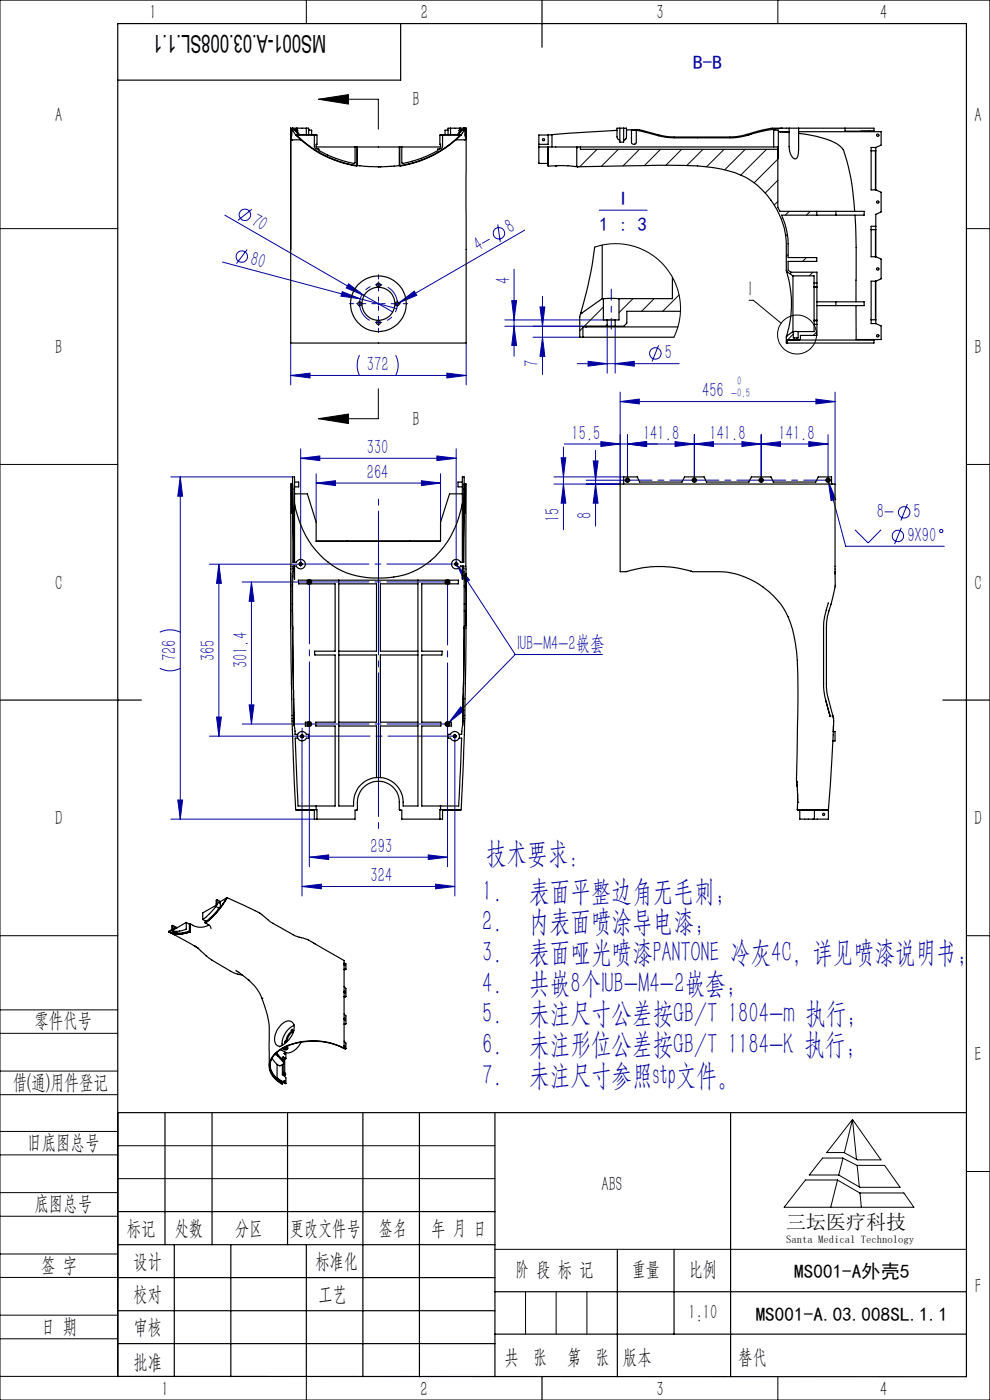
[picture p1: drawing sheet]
<svg xmlns="http://www.w3.org/2000/svg" width="210mm" height="297mm" viewBox="0 0 210 297" stroke-linecap="round" stroke-linejoin="round" font-family="sans-serif">
<g fill="none" stroke="#0000a0" stroke-width=".21">
<path d="M47.2 55.6l29.2 7.8M47.7 45.6l35.6 20.6M52.4 52.9l-2.2 3M53.4 44.4l-2.9 2.3M105.6 47.6l.5 3.7M109 57.1v18.5M111.3 48.8l-26.7 15.4M127.1 44.6h10.2M61.7 79.7l4.1-.5v1zM61.7 72.8v8.9M61.7 79.7h37.2M72.6 61.9l3.8 1.5-4.1-.6z"/>
<path d="M73.9 60.2l3.3 2.5-3.8-1.6zM76 64.4h.5M76.3 75.3a4.9 4.9 0 0 0 0 4.4M76.3 64.2v.5M76.4 63.4l7.7 2.1M80 64.4h.5M80 60.4h.5M80 68.4h.5M80.3 60.2v.5M80.3 64.2v.5M80.3 68.2v.5M83.9 75.3a4.6 4.6 0 0 1 0 4.4"/>
<path d="M84 64.4h.5M84.3 64.2v.5M84.6 64.2l3.3-2.4 .5 .8zM84.6 64.2l-.7 .4M94.8 79.2l4.1 .5-4.1 .5zM98.9 72.8v8.9M107.1 69.2h23.4v10M107.1 67.9h23.4M108.5 63.8h1.1l-.6 4.1zM109 69.2l.6 4.1h-1.1zM113.1 71.5h9.9M114.5 65.1h1.1l-.5 4.1z"/>
<path d="M115.1 71.5l.5 4.1h-1.1zM115.1 62.9v16.5M122.4 77.1h21.7M124.7 76.7l4.1 .4-4.1 .6zM128.8 69.2v10M130.5 77.1l4-.4v1zM139.7 73.2l-1.4 3.5M63.8 97.2l4-.5v1zM63.8 95.2v24M63.8 97.2h33M92.7 96.7l4.1 .5-4.1 .5zM96.8 95.2v24.7"/>
<path d="M119 97.1h1l-.5 4.1zM119.5 94.8v17.6M125.8 97.8h1.1l-.6 4.1zM126.3 95.5v16.1M127.5 93.7l4.1 .5-4.1 .5zM131.6 85.2l4-.5v1zM131.6 83.2v19.5h-14.1M131.6 85.2h45.5M133.1 94.2l4.1-.5v1zM133.1 92.2v9.9M143.2 93.7l4.1 .5-4.1 .5zM147.3 94.2l4-.5v1z"/>
<path d="M147.3 92.2v9.7M157.4 93.7l4.1 .5-4.1 .5zM161.5 94.2l4.1-.5v1zM161.5 92.2v9.7M171.6 93.7l4 .5-4 .5zM173.1 84.7l4 .5-4 .5zM175.6 94.2h-55.9M175.6 92.2v9.7M177.1 83.2v19.5M36.2 101.2h25.9M38.2 101.2l.5 4.1h-1zM38.2 101.2v72.6"/>
<path d="M44.4 119.7h19.6M46.4 119.7l.6 4.1h-1.1zM46.4 119.7v36.5M63.8 119.4v.5M67.1 102.5l4.1-.5v1zM67.1 100.5v10.3M67.1 102.5h26.4M89.4 102l4.1 .5-4.1 .5zM93.5 100.5v10.3M96.5 119.7h.5M96.9 119.9l2.7 3.1-.9 .6zM96.9 119.9l12.4 18.9"/>
<path d="M117.5 101.2h14.8M119.5 102.7l.5 4h-1zM124.4 101.9h8.9M126.3 102.7l.6 4h-1.1zM175.6 101.6l.1 .5M175.7 102.1l1.6 3.8-1 .3zM175.7 102.1l3.7 13.8h20.9M181.4 112.4l2.7 2.8 2.8-2.8M191.2 112l-1.4 3.4M192.5 107l-1.4 3.4M33.9 134.1a5 5 0 0 1 4.3 0M51.4 123.5h13.8"/>
<path d="M53.3 123.5l.6 4.1h-1.1zM53.3 123.5v30.1M65.4 123.5h.5M65.6 123.2v.5M94.7 123.5h.5M94.9 123.2v.5M109.3 138.8h18.4M109.3 138.8l-14.1 14.4M33.9 141.8a4.7 4.7 0 0 0 4.3 0M44.4 156.2h19.2M45.9 152.1h1.1l-.6 4.1zM51.4 153.6h13.8"/>
<path d="M52.8 149.5h1.1l-.6 4.1zM63.8 156.2h.5M64.1 155.9v34.2M65.4 153.6h.5M65.6 153.3v.6M65.6 154v29.9M94.7 153.6h.5M94.9 153.3v.6M94.9 154v29.9M96.2 156.2h.5M96.5 155.9v34.2M97.7 150l.8 .7-3.3 2.5z"/>
<path d="M36.2 173.8h30.5M37.7 169.7h1l-.5 4.1zM64.1 188.1l4.1-.5v1zM64.1 188.1h32.4M65.6 181.9l4.1-.5v.9zM65.6 181.9h29.3M90.8 181.4l4.1 .5-4.1 .4zM92.4 187.6l4.1 .5-4.1 .5z"/>
<circle cx="51.3" cy="54.4" r="1.2"/>
<circle cx="51.9" cy="45.6" r="1.2"/>
<circle cx="105.8" cy="49.5" r="1.21"/>
<circle cx="139" cy="75" r="1.21"/>
<circle cx="190.5" cy="113.7" r="1.21"/>
<circle cx="191.8" cy="108.7" r="1.22"/>
<circle cx="199.7" cy="112.7" r=".36"/>
</g>
<g fill="none" stroke="#000" stroke-width=".21">
<path d="M0 0h210v297h-210zM65 0v5M165 0v5M67.6 21.1l6.3-1v2zM67.6 21.1h12.7v6.3M0 48.5h25M205 48.5h5M158.9 63.7h.9l5.9 4.9M0 98.5h25M67.6 88.8l6.3-1v2zM80.3 82.5v6.3h-12.7M205 98.5h5"/>
<path d="M0 198.5h25M205 198.5h5M0 214.2h25M0 219.2h25M0 232.2h25M0 227.2h25M25 236v56h-25M180.8 237.5l6.1 8.6h-5l-2.9-1.6h-3.6zM180.8 237.5l-1.7 7M180.8 237.5l.9 8.5M0 245h25M0 240h25"/>
<path d="M0 258h25M0 253h25M25 243.1h80M25 250h80M170.9 250.3h6.7l4.8 2.8h9.3l2.2 3h-27.6zM174.5 245.7h4.3l3 1.5h5.8l3.3 4.7h-8.5l-4.5-2.6h-6.2zM177.7 250.3l-1.5 5.8M178.8 245.7l-.9 3.6M181.8 247.2l.5 4.6M182.4 253.1l.3 3M205 248.5h5M0 271h25"/>
<path d="M0 266h25M0 279h25M105 265h100M111.5 274v9M118 274v9M124.5 274v9M0 284h25M65 292.1v4.9M153.7 292h.1M165 292v5"/>
<circle cx="169.1" cy="71" r="4.1"/>
</g>
<path d="M84.1 63.3a4 4 0 0 0-6.7-1.7 4 4 0 0 0 1.8 6.7 4 4 0 0 0 5-4.8l-.1-.2" fill="none" stroke="#0000a0" stroke-width=".21" stroke-dasharray="6.3 1.3 1.3 1.3 1.3 1.3" stroke-dashoffset="3.3" stroke-linecap="butt"/>
<g fill="none" stroke="#0000a0" stroke-width=".21" stroke-dasharray="30.5 1.3 1.3 1.3">
<path d="M80.3 59.9v-.1M75.8 64.4h-.2M76.3 63.9v-.1M76.3 64.9v.2M76.8 64.4h.1M79.8 60.4h-.2M79.8 68.4h-.2M80.3 60.9v.2M80.3 67.9v-.1M80.3 68.9v.2M80.8 60.4h.1M80.8 68.4h.1"/>
<path d="M83.8 64.4h-.2M84.3 63.9v-.1M84.3 64.9v.2M84.8 64.4h.1M63.3 119.7h.1M63.8 119.2v-.1M96.3 119.7h.1M96.8 119.2v-.1M97.3 119.7h.1M132.9 101.9h-.3M133.1 101.6v-.2M133.1 102.1v.3"/>
<path d="M147.3 101.9v-.3M147.3 101.9h-.3M147.3 101.9v.2M147.3 101.9h.2M147.3 101.6v-.2M147.3 102.1v.3M161.5 101.9v-.3M161.5 101.9h-.3M161.5 101.9v.2M161.5 101.9h.2M161.5 101.6v-.2M161.5 102.1v.3"/>
<path d="M175.7 101.9v-.3M175.7 101.9h-.3M175.7 101.9v.2M175.7 101.9h.2M175.7 101.6v-.2M175.7 102.1v.3M175.9 101.9h.3M63.8 120.2h.1M65.4 123.5h-.2M65.6 123.2v-.2M65.6 123.7v.2M94.7 123.5h-.2"/>
<path d="M94.9 123.2v-.2M94.9 123.7v.2M95.2 123.5h.1M96.8 120.2h.1M63.8 156.2h-.1M64.1 155.9v-1.4M64.1 156.4v.2M65.4 153.6h-.2M65.6 153.8v.2M94.7 153.6h-.2M94.9 153.8v.2M95.2 153.6h.1"/>
<path d="M96.2 156.2h-.1M96.5 155.9v-.1M96.5 156.4v.2M96.7 156.2h.2"/>
</g>
<path d="M65.9 123.5h28.5M65.9 153.6h28.6" fill="none" stroke="#0000a0" stroke-width=".21" stroke-dasharray="30.5 1.3 1.3 1.3" stroke-dashoffset="18.1"/>
<path d="M65.6 153.3v-29.6" fill="none" stroke="#0000a0" stroke-width=".21" stroke-dasharray="30.5 1.3 1.3 1.3" stroke-dashoffset="17.5"/>
<path d="M64.3 156.2h32.2" fill="none" stroke="#0000a0" stroke-width=".21" stroke-dasharray="30.5 1.3 1.3 1.3" stroke-dashoffset="16.3"/>
<path d="M94.9 153.3v-29.2" fill="none" stroke="#0000a0" stroke-width=".21" stroke-dasharray="30.5 1.3 1.3 1.3" stroke-dashoffset="17.8"/>
<path d="M64.3 119.7h31.7" fill="none" stroke="#0000a0" stroke-width=".21" stroke-dasharray="30.5 1.3 1.3 1.3" stroke-dashoffset="16.5"/>
<path d="M79.8 64.4h-5.7M80.3 63.9v-5.6M80.3 64.9v5.7M80.8 64.4h5.6" fill="none" stroke="#0000a0" stroke-width=".21" stroke-dasharray="30.5 1.3 1.3 1.3" stroke-dashoffset="29.6"/>
<path d="M129.7 69.8v-8.5" fill="none" stroke="#0000a0" stroke-width=".21" stroke-dasharray="30.5 1.3 1.3 1.3" stroke-dashoffset="28.1"/>
<path d="M133.6 101.9h13.2M147.8 101.9h13.2M162 101.9h13.2" fill="none" stroke="#0000a0" stroke-width=".21" stroke-dasharray="30.5 1.3 1.3 1.3" stroke-dashoffset="25.8"/>
<path d="M80.3 105.5v70.6" fill="none" stroke="#0000a0" stroke-width=".21" stroke-dasharray="30.5 1.3 1.3 1.3" stroke-dashoffset="-2.9"/>
<g fill="none" stroke="#000" stroke-width=".25">
<path d="M85 5v12h-60M115 0v10M0 148.5h30M200 148.5h10M25 236h180M35 236v28.1M45 236v28.1M61 236v28.1M77 236v56.1M89 236v56.1M105 236v56.1M155 236v56.1"/>
<path d="M25 257h80M25 264.1h80M25 271h80M25 278.1h80M37 264.1v28M49 264.1v28M65 264.1v28M105 274h100M131 265v27.1M143 265v18M25 292l180 .1v-287.1h-180v287.1M25 285h80"/>
<path d="M105 283h100M115 292v5"/>
</g>
<path d="M67.6 21.1l6.3-1v2zM67.6 88.8l6.3-1v2z" fill="#000"/>
<g fill="#0000a0">
<path d="M72.6 61.9l3.8 1.5-4.1-.6z"/>
<path d="M73.9 60.2l3.3 2.5-3.8-1.6z"/>
<path d="M84.6 64.2l3.3-2.4 .5 .8z"/>
<path d="M96.9 119.9l2.7 3.1-.9 .6zM97.7 150l.8 .7-3.3 2.5z"/>
<path d="M133.1 94.2l4.1-.5v1zM127.5 93.7l4.1 .5-4.1 .5z"/>
<path d="M67.1 102.5l4.1-.5v1zM89.4 102l4.1 .5-4.1 .5zM65.6 181.9l4.1-.5v.9zM90.8 181.4l4.1 .5-4.1 .4zM63.8 97.2l4-.5v1zM92.7 96.7l4.1 .5-4.1 .5zM64.1 188.1l4.1-.5v1zM92.4 187.6l4.1 .5-4.1 .5zM133.1 94.2l4.1-.5v1zM143.2 93.7l4.1 .5-4.1 .5zM147.3 94.2l4-.5v1zM157.4 93.7l4.1 .5-4.1 .5zM161.5 94.2l4.1-.5v1zM171.6 93.7l4 .5-4 .5zM175.7 102.1l.6 4.1 1-.3zM124.7 76.7l4.1 .4-4.1 .6zM130.5 77.1l4-.4v1z"/>
<path d="M119 97.1h1l-.5 4.1zM119.5 102.7l.5 4h-1zM125.8 97.8h1.1l-.6 4.1zM126.3 102.7l.6 4h-1.1z"/>
<path d="M37.7 169.7h1l-.5 4.1zM38.2 101.2l.5 4.1h-1zM109 69.2l.6 4.1h-1.1zM108.5 63.8h1.1l-.6 4.1z"/>
<path d="M53.3 123.5l.6 4.1h-1.1zM52.8 149.5h1.1l-.6 4.1zM46.4 119.7l.6 4.1h-1.1zM45.9 152.1h1.1l-.6 4.1zM114.5 65.1h1.1l-.5 4.1zM115.1 71.5l.5 4.1h-1.1z"/>
<path d="M61.7 79.7l4.1-.5v1zM94.8 79.2l4.1 .5-4.1 .5z"/>
<path d="M131.6 85.2l4-.5v1zM173.1 84.7l4 .5-4 .5z"/>
</g>
<g fill="none" stroke="#000" stroke-width=".25">
<path d="M61.7 27.8v.6M61.7 28.9v.6l.2 .2-.2-.2zM61.7 27.2v25.7M61.7 27.2v45.6h37.2v-45.6v.5M61.7 27.2v.9M61.7 27.2h1.2M61.9 27.5l.8 1.1M61.9 27.5l.7 .1M61.9 27.5l-.1 1.6h-.1v-.6M61.9 27.5h.1M62 29.6v.1M62.1 27.2v.3v-.3"/>
<path d="M62.1 27.2h.1M62.1 27.2l.1 .3M62.6 27.6l.5 .1M62.6 27.6l.5 .6M62.6 27.7l.6 .9h3.9M62.7 28.6a22.6 22.6 0 0 0 13 6.6l.1-4M62.7 28.6h4.5l-.1 2.6h8.7M62.8 28.6a23.5 23.5 0 0 0 12.9 6.5v-3.9M62.9 27.2h.1M62.9 27.2v.4M63.1 27.2v.5M63.1 27.2h1.9"/>
<path d="M63.1 28.2l.5 .4M63.1 27.7v.5M63.7 29.6l-1.8 .1M65 27.2h.5v1.4M65 27.2v1.4M65.5 27.6h.6v1M66.7 28.6v2.4a.69 .69 0 0 0 .9 .6v.2a19.3 19.3 0 0 0 7.7 2.8v-3.4M75.8 35.1l3.9 .3 5-.3M75.8 31.2h8.9M93.9 28.6v2.4a.7 .7 0 0 1-1 .6v.2a18.6 18.6 0 0 1-7.6 2.8l-.1-3.4M95 27.6h-.6v1M95.6 27.2h1.9l-.1 .5"/>
<path d="M95.6 27.2h-.6v1.4M95.6 27.2v1.4M96.8 29.6v.1M97.4 28.2l-.4 .4M97.4 27.7h.5M97.4 27.7v.5M97.5 27.2h.2M97.7 28.6a23.2 23.2 0 0 1-12.9 6.5v-3.9M97.7 27.2v.4M97.7 27.2h1.1M97.8 28.6a22.6 22.6 0 0 1-13 6.6l-.1-4M97.8 28.6h-4.5l.1 2.6h-8.7"/>
<path d="M97.9 27.7l-.6 .9h-3.8M97.9 27.7l-.5 .5M98.4 27.2l-.1 .2M98.5 27.2v.3zM98.5 27.2h.1M98.5 27.6l-.7 1M98.5 27.6l-.1 .1M98.5 29.6v.1M98.6 27.5h.1M98.6 27.5l-.1 .1M98.6 27.5l-.7 .1M98.6 27.5l.1 1.6h.1l.1-.6"/>
<path d="M98.8 27.2l.1 .9M98.8 27.2h.1M98.9 28.9l-.1 .7-2 .1M98.9 28.9l-.1 .3M98.9 27.8v1.1M114.3 31.2h8M114.3 31.2v3.5h1.9M116.2 31.2l.1 3.9M116.3 31.2v4h1.6M116.3 28.6h-2v2.6M116.3 28.6v2h-2M117.1 28.6v2.6"/>
<path d="M117.1 28.6h-.8M117.9 35.2h2.6l2.1 .2M117.9 35.2h.1M122.3 31.2h42.7v12.8l.5 .8h17.8v.8h-17.5a18.2 18.2 0 0 1 1.4 9h6v.9h-6v1.8l.6 .4h5.5v2.3M122.3 31.2v4.1l.3 .1M122.6 35.4l19.7-.3a42.9 42.9 0 0 1 13.6 1.6 17.2 17.2 0 0 1 10.9 17.6v3.2l.1 .1M123.1 31.2v.5h41.9M130.9 27.7l-13.8 .9M131.5 27.2h-.6v2l.6 .6M131.5 27.2h.8M131.5 27.2v3h.8v-3M132.3 27.2h.6v1.8a.79 .79 0 0 1-.6 .8"/>
<path d="M133.9 27.6h1.1v2.6a.55 .55 0 0 1-.5 .4 .55 .55 0 0 1-.6-.3zM134.2 27.5l-1.3 .1M134.2 27.5l.7 .1M135 27.7l1.9 .3a19.9 19.9 0 0 0 6.1 1.2h12.6l2.4-.3 1.3-.4M159.3 28.4v.1M164.1 31.2v-3.6h1l-.1 6.1M165.9 27.2h-.2a33.3 33.3 0 0 0-6.4 1.3M165.9 27.2a19.5 19.5 0 0 0-7.4 1.3 28.6 28.6 0 0 1-8.8 .6l-7.5-.1a24.4 24.4 0 0 1-5.9-1.3l-1.2-.2h-.9M165.9 27.2h1.5M167.4 27.2v3.9a2.5 2.5 0 0 0 1.3 2.6 1.35 1.35 0 0 0 .7-1.6v-4.9M167.4 27.2h2M167.4 27.9h-2.2l2.2 .2"/>
<path d="M169.4 28.3a22.2 22.2 0 0 1 8.3 2.3 4.8 4.8 0 0 1 1.9 3.4 47.5 47.5 0 0 1 1.7 10.8M169.4 27.2h9.8M169.4 27.9h17.5v2.9l-1.1 .5M179.2 27.2v.6h5.2M179.2 27.2h6.2v.7M182.6 27.8h2.8M184.8 32h1M185.7 32v8.3M185.8 31.3v9M185.8 31.3h-1v9h1M126.2 52.4l-.6 3.9-.9 4.4-1.5 5.8M127.7 52v11.4"/>
<path d="M142.6 58.8v4.6h-11.3M166.8 57.6l.2 .6a22.6 22.6 0 0 1-.2 13.1M166.9 57.6v.1M166.9 57.6l1.3 .9M168.2 58.5v11.8M168.2 58.5h4.5v1.5M173.2 44.8v.8M177.3 44.8v.8M181.4 45.6l.2 6.9v11.5M184.8 48.7h1M185.7 48.7v5.8M185.7 59.7v8.1"/>
<path d="M185.8 40.3l1.1 .5v4.2l-1.1 .5v9M185.8 59.7v8.9M185.8 59.7h-1v8.9h1M185.8 48h-1v6.5h1M185.8 54.5l1.1 .5v4.2l-1.1 .5M123.2 66.4l-.1 .3M123.4 66.4l-.3 .4-.1 .4v4.3h.6M123.4 66.3v.1M123.6 71.5h19.3M124.3 69.4h19.5M124.3 69.4h-.7v2.1M127.7 63.4h.3"/>
<path d="M127.7 63.4l-4.3 3M128 63.4h3.3M128 63.4v4.5h.8M128.8 69.2h1.7M128.8 67.9h1.7M128.8 67.9v1.3M128.8 69.2h-4.5v.2M130.5 67.9v1.3M131.3 63.4v4.5h-.8M144.4 66h-11.4v2.5l-.7 .7h-1.8M166.9 71.3l-.1 .1M166.9 71.3l-.1 .1v1.4h.2"/>
<path d="M166.9 71.2v.1M167.2 72.1h18.2M167.2 72.1h.1M168.2 70.3h.1M168.2 70.3l-1.3 1M168.3 70.3h1M168.3 70.3v1.4h.2M168.5 72.1h.6M168.5 71.7h.6M168.5 72.1h-1.5v.7M168.5 71.7v.4M169.1 71.7v.4"/>
<path d="M169.3 70.3v1.4h-.2M172.7 61v6.9M172.7 68v.8M172.7 60v.9M172.7 68.8v1.5h-3.4M172.7 60h.6M172.7 60.9v.1M172.7 67.9v.1M172.7 68.8h.6M172.7 60.9h.6M172.7 61h.6M172.7 68h.6"/>
<path d="M172.7 67.9h.6M173.3 61v6.9M173.3 68v.8M173.3 60v.9M173.3 60.9v.1M173.3 67.9v.1M173.3 68.8v2.4h-3.5v.7l-.2 .2h-.5M173.3 64h10v.8h-10M177.3 64v.8M181.6 64.8v7.2h5.3v-2.9l-1.1-.5M184.8 67.8h1M185.4 72v.8h-18.4"/>
<path d="M61.9 102.7v6.1h.2M62.1 102.7h-.4v18.9M62.1 102.7v6.1M62.1 102.7l.3 16.6M62.1 102.7v-1.5h.4v18.1M62.1 108.8v10.5h.8a1 1 0 0 1 1.5-.4 1 1 0 0 1 0 1.6 1 1 0 0 1-1.5-.4h-.8v13.1M62.5 106.8a19 19 0 0 0 10 14.3 19.9 19.9 0 0 0 16.1-.3 19.3 19.3 0 0 0 9.5-14M62.5 102.3h.9v1h-.9M62.5 104.8h2.7l1.9 6v4h26.4v-4l1.9-6h2.7M73.6 114.8h13.4M73.6 114.8h.1M87 114.8h.1"/>
<path d="M98.1 119.3v-18.1h.4l-.3 18.1M98.1 102.3h-.9v1h.9M98.5 108.8l-.1 10.5h-.7a1 1 0 0 0-1.5-.4 1 1 0 0 0 0 1.6 1 1 0 0 0 1.5-.4h.7l.1 13.1M98.5 102.7h.4v25.5M98.7 102.7v6.1h-.3l.1-5.2M132.3 102.7v-1.5h2.9l.5 1.1h9l.5-1.1h4.2l.5 1.1h9l.5-1.1h4.1l.5 1.1h9l.6-1.1h2.8v1.5M132.9 101.9a.25 .25 0 0 1 .2-.3 .25 .25 0 0 1 .2 .3M132.9 101.9a.25 .25 0 0 0 .2 .2 .25 .25 0 0 0 .2-.2M132.9 101.8v.1M133.3 101.9h.1M147 101.9a.25 .25 0 0 1 .3-.3 .25 .25 0 0 1 .2 .3M147 101.9a.25 .25 0 0 0 .3 .2 .25 .25 0 0 0 .2-.2"/>
<path d="M147 101.8v.1M147.5 101.9h.1M161.2 101.9a.25 .25 0 0 1 .3-.3 .25 .25 0 0 1 .2 .3M161.2 101.9a.25 .25 0 0 0 .3 .2 .25 .25 0 0 0 .2-.2M161.2 101.8v.1M161.7 101.9h.1M61.7 121.6v2.6M61.7 124.5v3.7M61.7 128.1l.2 24.9 .8 18.8h4.5v2M61.7 129.5v3.3M61.7 121.6v6.4M62.1 133.2l.1 11.9"/>
<path d="M62.1 132.8v.4M62.4 120.1l.1 2.8v-2.8M65.3 123.1h-2l.1 .8h1.9M65.9 123.9h5.2v14.2h-4.4l.1 .9h4.3v14.2h-4.1v.8h4.1v17h-4M65.9 123.1h28.7M71.9 123.1v47.9h3.1a5.3 5.3 0 0 1 4.9-6M71.9 123.9h8v14.2h-8M71.9 139h8v14.2h-8M88.7 123.1v47.9h-3.2a5.3 5.3 0 0 0-4.8-6M88.7 123.9h-8v14.2h8M88.7 139h-8v14.2h8M94.6 123.9h-5.1v14.2h4.3l-.1 .9h-4.2v14.2h4v.8h-4v17h4"/>
<path d="M95.2 123.1h2.1l-.1 .8h-2M98.1 120.1v2.8M98.1 120.1v2.4M98.5 133.2l-.2 11.9M98.5 132.8v.4M98.8 123.9l.1 4.1M98.9 128.1l-.3 24.3-.8 19.4h-4.5v2M98.9 129.5l-.1 3.3M132.9 121.2l-1.3 .1v-18.6h45.5v18a19.6 19.6 0 0 1-.8 7.5 14.9 14.9 0 0 0-1 6.8v10.8l.2 1.8 1.3 5.4-1.1 18.8M132.9 121.2h.1M146.5 121.2h.2M146.7 121.2a23.3 23.3 0 0 0-13.3-.1l-.5 .1"/>
<path d="M146.7 121.2l2.3 .1a19.7 19.7 0 0 1 10 1.5 16.4 16.4 0 0 1 9.7 13.8 105.5 105.5 0 0 1 .5 17.6l-.2 11.7M175.7 127.9v.1a15.9 15.9 0 0 0-1 5.2v12.5l.4 2.7M177.1 121.3v.5M62.2 145.1l.2 8.8M62.4 153.9l.2 1.9h.5M63.1 156.6h-.5l.6 14.4h3.9M63.4 155.5a1.01 1.01 0 0 1 1.6 .3h.5v.8h-.5a1 1 0 0 1-1.5 .4 1 1 0 0 1-.1-1.5zM65.3 153.2h-.5v.8h.5M71.9 154h8v11M88.7 154h-8v11M95 155.8h.6a1 1 0 0 1 1.5-.4 1 1 0 0 1 0 1.6 1 1 0 0 1-1.5-.4h-.6zM95.2 153.2h.5l.1 .8h-.6"/>
<path d="M97.4 156.6h.5l-.6 14.4h-3.8M98.1 153.9l-.2 1.9h-.5M98.3 145.1l-.2 8.8M175.1 148.4l1 3.6M175.1 148.4l1 3.5M176.1 151.9h.1M176.8 153.9l-.1 1.3h.4v2h-.4M62.8 171.8l3.9 .1v1.9h8.6v-1.9l.5-.1a5.1 5.1 0 0 1 2.2-5.5 4.4 4.4 0 0 1 6.7 3.9v1.6l.5 .1v1.9h8.7v-1.9l3.8-.1M67.1 171v.8M79.9 165h.8M93.5 171v.8M97.7 171.8h.1"/>
<path d="M169 165.9l.1 1M169 165.9h.1M169 165.8l.2 4.4M169.2 167.5v.2M169.2 168.4v1.8M169.2 170.2h.1M169.2 170.2l-.1 1.6h6.6M169.2 171.8l6.5 .1M169.2 170.1v.1M169.7 171.9v1.9h3.1M172.8 171.9v1.9M175.7 171.8v2h-2.9"/>
<path d="M35.8 197.6a5.2 5.2 0 0 0 4.5 0M35.8 197.7l1.2 .6M35.8 197.6v.1M35.8 197.6h.1M35.8 197.7l6.4 3.5M35.8 197.6a5.2 5.2 0 0 0 4.6 .1M36.4 197.2l-.6 .4M36.5 197.5l.9 .4M36.6 197.2l.2 .1M36.7 196.3l-.3 .1v1l.4 .2M36.7 196.3v.8M36.7 197.1l-.1 .1"/>
<path d="M36.7 196.3l.7 .4v.3M36.7 197.1l.2 .1M36.8 197.6l.7 .3M37.4 196.8h.1M37.5 197.9h.1M39.5 195.7v1.5l-1.4 .3-1.3 .1M39.5 195.7l-2.9 1.7v-.2M39.5 195.7l.7 .4M40.2 196.1l-.1 1.5-1.3 .3h-1.3M40.3 196v1.6M40.3 196l-.1 .1M40.3 197.6l.1 .1"/>
<path d="M40.3 196h.1M40.4 196v1.7M40.4 196v1.7a5.4 5.4 0 0 1-4.6 0M40.4 196a3.5 3.5 0 0 0 3.9 .2M40.4 196h.1M43.5 195.8h.1M43.5 195.4v.4M43.6 195.8l1 .6 .2 .6M45.7 192.3l.7 .3M45.9 191.8v.2l-2.9 1.7v1.4l1.4-1.3 1.3-1.5M45.9 191.8h.1M46.1 190.9v1l-.4 .4"/>
<path d="M46.1 190.9l-.2 .1v.8M46.1 190.9l.6 .4M46.4 192.6a10 10 0 0 1-2.7 2.9l-.7-.4M46.7 191.3v1l-.3 .3M48.1 190.5a17.7 17.7 0 0 1-4.6 5.3M48.1 190.5h.1M48.1 190.5l-1.4 .8M48.1 190.5a18 18 0 0 1-4.5 5.3M48.2 190.5a18 18 0 0 1-4.6 5.3h-.1M48.2 190.5l3.9 1.8a14.8 14.8 0 0 1 5 3.1l2.7 1.5a12.6 12.6 0 0 0 4.5 2.1l1 .3 7.7 4.5M48.2 190.5h-.1M41.3 200.7l3.6 3 4.6 2.6 2 .6"/>
<path d="M50 205.8l2.8 2.2M52.8 208a9.6 9.6 0 0 1 2.8 3.8M52.8 208h.1M55.6 211.8l1.1 3.6 .4 1.9v8.9M55.6 211.8h.1M62.3 218.8a2.79 2.79 0 0 0-1.4 2.2M62.3 218.6a2.41 2.41 0 0 0-1.6 2.3M62.4 217.6a4.3 4.3 0 0 0-2.5 4.2M73 203.8h.1M73 216l.3 .2-.1 .2-.2-.2 .1 .2M73 210.3h.2l.1 .3-.3-.2M73 204.5a.17 .17 0 0 1 .3 .1 .17 .17 0 0 1-.3 .1v-.1"/>
<path d="M73 216.1l.1 .3M73 210.4l.1 .2zM73 204.6l.1 .2zM73 203.8v18.6M73 211.4h.4M73 215.1l.4 .4v1.7M73 204.3l.4 .2v1.1M73 209.3l.4 .4v1.7M73 217.2h.4M73 205.6h.4M73.1 216.4h.1M73.4 217.2l-.4 .1"/>
<path d="M73.4 211.4l-.4 .1M73.4 205.6l-.4 .1M57.2 226.2a4.6 4.6 0 0 0 2.7 3.5M57.5 224.9a4 4 0 0 0 2.5 4.7M57.7 224.5l1.1 1.3M58.3 223.7l.6 .3M58.5 223.4l.4 .3M58.8 228.7l1.2 .9M58.8 223.2v.4M58.8 225.8v2.9M58.8 228.7l1.8 1.1M58.9 224l1.4 1.6"/>
<path d="M58.9 223.7v.3M58.9 223.7l1.4 1.5v.4M59.9 221.8a5 5 0 0 0 2.5-4.2l-.1-.2a1.36 1.36 0 0 0-2.4-.2 3.9 3.9 0 0 0-1.4 4.3l.4 .4 .6 .1M59.9 221.8l-.6 .2M59.9 222.5l.5 .2h.4M59.9 225.8v2.2M59.9 229.7v.2M59.9 228l.4 .2M60 229.6l-.1 .1M60 229.6h.1M60 229.6l.5 .3 .1-.1M60.1 224.2l-.2 .1v.5"/>
<path d="M60.1 224.2v.8M60.1 225.7v1.9l.1-.1M60.1 224.2l.3 .2v3.2M60.2 227.5v.3M60.2 227.8l-.3 .2M60.2 227.5l.4 .2v.3M60.2 227.8l.4 .2M60.3 228.2l.3 .4v1.2M60.3 223.5l.1 .2-.1-.2M60.3 229.3h.1M60.3 229.3l.1 .1zM60.3 225.6l-.9 .5-.6-.3"/>
<path d="M60.4 224.5h.2M60.4 222.5h.2zM60.4 220.9h.2l-.1 .3zM60.5 222.1l.4 .3-.1 .3M60.6 228l-.3 .2M60.6 222.1l.4 .3-.2 .3M60.6 223.3v1.2M60.6 224.5l-.2 .1M60.7 220.9v.3M60.9 221.9l.1 .5M63.9 221.1a3.7 3.7 0 0 1-3.2 2.2l-1.2-.6M73 222.4l.2 .2 .2-.1"/>
<path d="M73 222.4a14.5 14.5 0 0 0-13.6 .3 3.8 3.8 0 0 0-1.7 5.4l1.1 1.2 1.1 .6M73 222.4a14.4 14.4 0 0 0-13.6 .4 3.7 3.7 0 0 0-1.6 5.2l.9 1.1 1.2 .8M73 221.8l.2 .1v.3l-.2-.3M73 222.2l.4 .3M73 220.9l.4 .4v1.2"/>
<circle cx="115.3" cy="29.6" r=".22"/>
<circle cx="186.2" cy="28.7" r=".25"/>
<circle cx="186.2" cy="42.9" r=".25"/>
<circle cx="186.2" cy="57" r=".25"/>
<circle cx="76.3" cy="64.4" r=".4"/>
<circle cx="80.3" cy="64.4" r="3.5"/>
<circle cx="80.3" cy="68.4" r=".4"/>
<circle cx="80.3" cy="64.4" r="5.9"/>
<circle cx="80.3" cy="60.4" r=".39"/>
<circle cx="84.3" cy="64.4" r=".4"/>
<circle cx="186.2" cy="71.2" r=".25"/>
<circle cx="63.8" cy="119.7" r=".27"/>
<circle cx="63.8" cy="119.7" r=".31"/>
<circle cx="63.8" cy="119.7" r=".17"/>
<circle cx="63.8" cy="119.7" r=".21"/>
<circle cx="96.8" cy="119.7" r=".2"/>
<circle cx="96.8" cy="119.7" r=".16"/>
<circle cx="96.8" cy="119.7" r=".26"/>
<circle cx="96.8" cy="119.7" r=".31"/>
<circle cx="133.1" cy="101.9" r=".45"/>
<circle cx="147.3" cy="101.9" r=".45"/>
<circle cx="161.5" cy="101.9" r=".45"/>
<circle cx="175.7" cy="101.9" r=".45"/>
<circle cx="175.7" cy="101.9" r=".25"/>
<circle cx="65.6" cy="123.5" r=".5"/>
<circle cx="65.6" cy="123.5" r=".16"/>
<circle cx="65.6" cy="123.5" r=".2"/>
<circle cx="65.6" cy="123.5" r=".31"/>
<circle cx="65.6" cy="123.5" r=".28"/>
<circle cx="94.9" cy="123.5" r=".31"/>
<circle cx="94.9" cy="123.5" r=".28"/>
<circle cx="94.9" cy="123.5" r=".17"/>
<circle cx="94.9" cy="123.5" r=".2"/>
<circle cx="94.9" cy="123.5" r=".5"/>
<circle cx="64.1" cy="156.2" r=".28"/>
<circle cx="64.1" cy="156.2" r=".19"/>
<circle cx="64.1" cy="156.2" r=".16"/>
<circle cx="64.1" cy="156.2" r=".31"/>
<circle cx="65.6" cy="153.6" r=".19"/>
<circle cx="65.6" cy="153.6" r=".5"/>
<circle cx="65.6" cy="153.6" r=".28"/>
<circle cx="65.6" cy="153.6" r=".16"/>
<circle cx="65.6" cy="153.6" r=".31"/>
<circle cx="94.9" cy="153.6" r=".28"/>
<circle cx="94.9" cy="153.6" r=".17"/>
<circle cx="94.9" cy="153.6" r=".31"/>
<circle cx="94.9" cy="153.6" r=".5"/>
<circle cx="94.9" cy="153.6" r=".19"/>
<circle cx="96.5" cy="156.2" r=".17"/>
<circle cx="96.5" cy="156.2" r=".28"/>
<circle cx="96.5" cy="156.2" r=".31"/>
<circle cx="96.5" cy="156.2" r=".19"/>
<circle cx="174.7" cy="172.8" r=".23"/>
<circle cx="37" cy="196.9" r=".09"/>
<circle cx="46.4" cy="191.5" r=".1"/>
<circle cx="61.9" cy="218.6" r=".16"/>
<circle cx="60.4" cy="223.6" r=".1"/>
<circle cx="60.4" cy="229.4" r=".12"/>
</g>
<g fill="none" stroke="#000" stroke-width=".21">
<path d="M122.7 31.2l-.4 .3M126.6 31.7l-3.6 3.7M131.2 31.7l-3.6 3.6M135.6 31.7l-3.4 3.5M140.1 31.7l-3.4 3.4M144.6 31.7l-3.3 3.4M149.1 31.7l-3.4 3.4M153.6 31.7l-3.7 3.7M158.1 31.7l-4.4 4.3M162.6 31.7l-5.5 5.4M165 33.8l-5.1 5M165 38.2l-2.7 2.8"/>
<path d="M126.2 52.4l1.8-.5 2.5-.2 2 .1 1.7 .4 1.6 .5 1.9 1 1.9 1.4 1.4 1.3 1.4 1.9 .7 1.5 .7 1.7 .5 2.2 .1 2.3-.2 1.7-.5 1.9-.8 1.9M142.9 59.3l-.3 .2M165 42.8l-.8 .7M166 46.2l-.3 .3M167 49.7l-.3 .4M167.2 54l-.4 .4M167.4 44.8l-.8 .8M168 57.7l-.4 .4M171.1 54.6l-.8 .9M171.9 44.8l-.8 .8M172.4 57.7l-.7 .8M123.6 69.5l-.6 .7"/>
<path d="M128 65.2l-4.2 4.2M128.8 68.8l-.4 .4M134.3 63.4l-3 2.9M138.7 63.4l-2.6 2.6M144 62.6l-3.4 3.4M167 72.2l-.2 .2M168.3 70.9l-1.3 1.2M173.3 70.4l-.8 .8"/>
</g>
<g font-size="6.3" fill="#0000a0">
<text x="103.1" y="183">技术要求：</text>
<text x="102.2" y="191.1">1.</text>
<text x="112.2" y="191.1">表面平整边角无毛刺；</text>
<text x="102.2" y="197.6">2.</text>
<text x="112.2" y="197.6">内表面喷涂导电漆；</text>
<text x="102.2" y="204.1">3.</text>
<text x="112.2" y="204.1">表面哑光喷漆PANTONE 冷灰4C，详见喷漆说明书；</text>
<text x="102.2" y="210.6">4.</text>
<text x="112.2" y="210.6">共嵌8个IUB-M4-2嵌套；</text>
<text x="102.2" y="217.1">5.</text>
<text x="112.2" y="217.1">未注尺寸公差按GB/T 1804-m 执行；</text>
<text x="102.2" y="223.6">6.</text>
<text x="112.2" y="223.6">未注形位公差按GB/T 1184-K 执行；</text>
<text x="102.2" y="230.1">7.</text>
<text x="112.2" y="230.1">未注尺寸参照stp文件。</text>
</g>
<text font-size="5.2" x="69.2" y="7.3" transform="rotate(-180 69.2 7.3)">MS001-A.03.008SL.1.1</text>
<g font-size="4.4" fill="#010000">
<text x="31.7" y="4.1">1</text>
<text x="89.2" y="4.1">2</text>
<text x="139.2" y="4.1">3</text>
<text x="186.7" y="4.1">4</text>
<text x="156.6" y="289.5">替代</text>
</g>
<g font-size="4.4">
<text x="87.5" y="22.5">B</text>
<text x="11.7" y="25.9">A</text>
<text x="206.7" y="25.9">A</text>
<text x="158.9" y="62.9">I</text>
<text x="11.7" y="75.1">B</text>
<text x="206.7" y="75.1">B</text>
<text x="87.5" y="90.3">B</text>
<text x="11.7" y="125.1">C</text>
<text x="206.7" y="125.1">C</text>
<text x="11.7" y="175.1">D</text>
<text x="206.7" y="175.1">D</text>
<text x="7.3" y="217.9">零件代号</text>
<text x="206.7" y="225.1">E</text>
<text x="2.7" y="231">借(通)用件登记</text>
<text x="5.8" y="243.7">旧底图总号</text>
<text x="7.3" y="256.8">底图总号</text>
<text x="127.6" y="252.6">ABS</text>
<text x="26.9" y="261.9">标记</text>
<text x="37.1" y="261.9">处数</text>
<text x="49.9" y="261.9">分区</text>
<text x="61.5" y="261.9">更改文件号</text>
<text x="80.4" y="261.9">签名</text>
<text x="91.5" y="261.9">年 月 日</text>
<text x="8.7" y="269.8">签 字</text>
<text x="28.3" y="268.9">设计</text>
<text x="66.9" y="268.9">标准化</text>
<text x="109.3" y="270.8">阶 段 标 记</text>
<text x="134" y="270.8">重量</text>
<text x="146.1" y="270.8">比例</text>
<text x="206.8" y="274.4">F</text>
<text x="28.3" y="276">校对</text>
<text x="67.6" y="276">工艺</text>
<text x="146" y="279.8">1:10</text>
<text x="8.7" y="282.9">日 期</text>
<text x="28.4" y="283">审核</text>
<text x="28.3" y="290.4">批准</text>
<text x="107" y="289.5">共 张</text>
<text x="120.3" y="289.5">第 张</text>
<text x="132.1" y="289.5">版本</text>
<text x="34.2" y="296.1">1</text>
<text x="89.2" y="296.2">2</text>
<text x="139.2" y="296.2">3</text>
<text x="186.7" y="296.2">4</text>
</g>
<g font-size="4.4" fill="#0000a0">
<text x="53" y="47.7" transform="rotate(30 53 47.7)">70</text>
<text x="101.5" y="53.5" transform="rotate(-30 101.5 53.5)">4-</text>
<text x="108.2" y="49.6" transform="rotate(-30 108.2 49.6)">8</text>
<text x="52.9" y="56.2" transform="rotate(15 52.9 56.2)">80</text>
<text x="108.2" y="60.2" transform="rotate(-90 108.2 60.2)">4</text>
<text x="114.2" y="77.9" transform="rotate(-90 114.2 77.9)">7</text>
<text x="141" y="76.3">5</text>
<text x="77.8" y="78.8">372</text>
<text x="148.9" y="84.3">456</text>
<text x="121.2" y="93.3">15.5</text>
<text x="136.4" y="93.3">141.8</text>
<text x="150.5" y="93.3">141.8</text>
<text x="165.1" y="93.3">141.8</text>
<text x="77.8" y="96.3">330</text>
<text x="77.8" y="101.6">264</text>
<text x="118.7" y="110.8" transform="rotate(-90 118.7 110.8)">15</text>
<text x="125.5" y="110.1" transform="rotate(-90 125.5 110.1)">8</text>
<text x="186" y="110">8-</text>
<text x="193.8" y="110">5</text>
<text x="192.5" y="115">9X90</text>
<text x="109.8" y="137.9">IUB-M4-2嵌套</text>
<text x="37.4" y="140.2" transform="rotate(-90 37.4 140.2)">726</text>
<text x="45.6" y="140.2" transform="rotate(-90 45.6 140.2)">365</text>
<text x="52.5" y="141.8" transform="rotate(-90 52.5 141.8)">301.4</text>
<text x="78.6" y="181">293</text>
<text x="78.6" y="187.2">324</text>
</g>
<text font-size="4.2" x="166.8" y="260.7">三坛医疗科技</text>
<g font-size="4.1" fill="#0000a0">
<text x="147.1" y="14.5">B-B</text>
<text x="131.2" y="43.4">I</text>
<text x="127.1" y="49.1">1 : 3</text>
</g>
<g font-size="4.1">
<text x="168.5" y="271.1">MS001-A外壳5</text>
<text x="160.3" y="280.2">MS001-A.03.008SL.1.1</text>
</g>
<g font-size="2.6" fill="#0000a0">
<text x="156.4" y="81.7">0</text>
<text x="155.1" y="84.3">-0.5</text>
</g>
<text font-size="2.3" x="166.8" y="263.6">Santa Medical Technology</text>
</svg>
